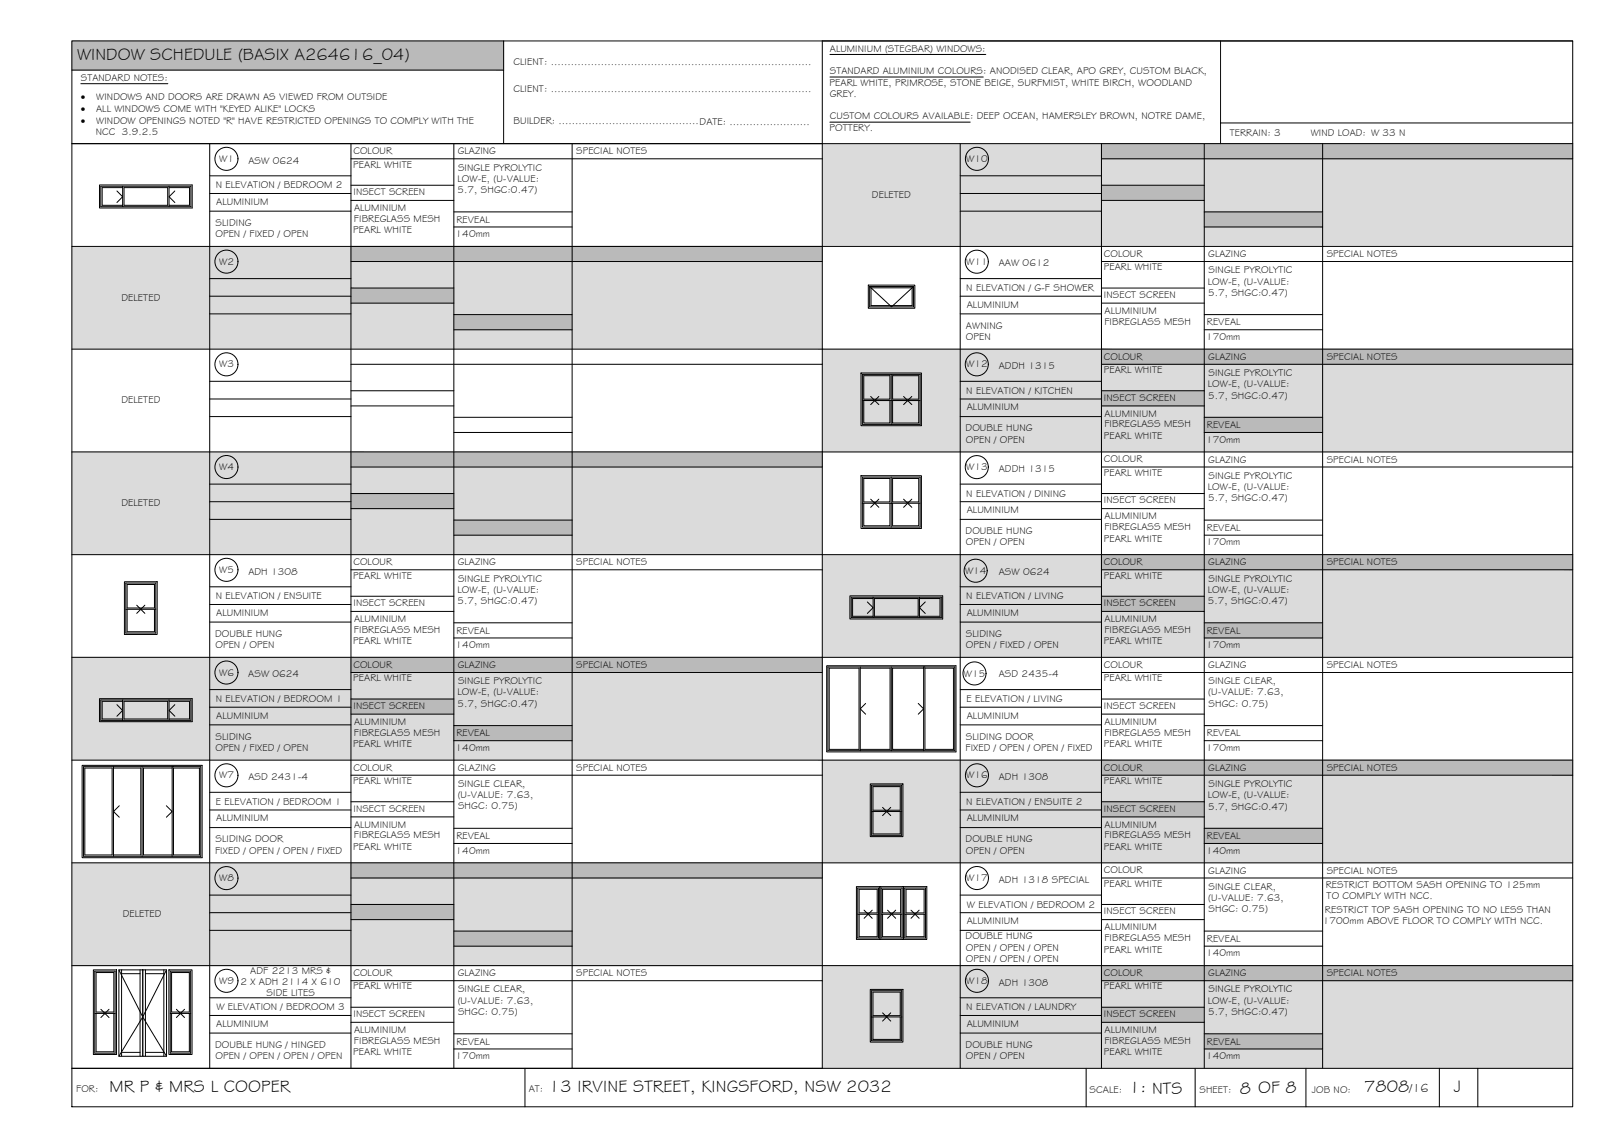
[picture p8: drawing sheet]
<svg xmlns="http://www.w3.org/2000/svg" width="420mm" height="297mm" viewBox="0 0 420 297" stroke-linecap="round" stroke-linejoin="round" font-family="sans-serif">
<!-- layer: WINDOW SCHEDULE HATCH -->
<g fill="#dbdbdb" stroke="#dbdbdb" stroke-width=".26">
<path d="M213.7 37.3l195 26.7v-26.7zM213.7 37.3l195 26.7h-195z"/>
<path d="M18.7 64l195 26.7v-26.7zM18.7 64l195 26.7h-195z"/>
<path d="M213.7 90.7l195 26.7v-26.7zM213.7 90.7l195 26.7h-195z"/>
<path d="M18.7 117.4l195 26.7v-26.7zM18.7 117.4l195 26.7h-195z"/>
<path d="M213.7 144.1l195 26.7v-26.7zM213.7 144.1l195 26.7h-195z"/>
<path d="M18.7 170.8l195 26.7v-26.7zM18.7 170.8l195 26.7h-195z"/>
<path d="M213.7 197.5l195 26.7v-26.7zM213.7 197.5l195 26.7h-195z"/>
<path d="M18.7 224.2l195 26.7v-26.7zM18.7 224.2l195 26.7h-195z"/>
<path d="M213.7 250.9l195 26.7v-26.7zM213.7 250.9l195 26.7h-195z"/>
</g>
<g fill="#bababa" stroke="#bababa" stroke-width=".26">
<path d="M18.7 10.6l112.2 7.6v-7.6zM18.7 10.6l112.2 7.6h-112.2z"/>
<path d="M286.2 37.3l122.5 4v-4zM286.2 37.3l122.5 4h-122.5z"/>
<path d="M286.2 48.1l26.7 4v-4zM286.2 48.1l26.7 4h-26.7z"/>
<path d="M312.9 55.1l30.8 3.9v-3.9zM312.9 55.1l30.8 3.9h-30.8z"/>
<path d="M91.2 64l122.5 4v-4zM91.2 64l122.5 4h-122.5z"/>
<path d="M91.2 74.9l26.7 3.9v-3.9zM91.2 74.9l26.7 3.9h-26.7z"/>
<path d="M117.9 81.8l30.8 3.9v-3.9zM117.9 81.8l30.8 3.9h-30.8z"/>
<path d="M286.2 90.7l122.5 4v-4zM286.2 90.7l122.5 4h-122.5z"/>
<path d="M286.2 101.6l26.7 3.9v-3.9zM286.2 101.6l26.7 3.9h-26.7z"/>
<path d="M312.9 108.5l30.8 3.9v-3.9zM312.9 108.5l30.8 3.9h-30.8z"/>
<path d="M91.2 117.4l122.5 4v-4zM91.2 117.4l122.5 4h-122.5z"/>
<path d="M91.2 128.3l26.7 3.9v-3.9zM91.2 128.3l26.7 3.9h-26.7z"/>
<path d="M117.9 135.2l30.8 3.9v-3.9zM117.9 135.2l30.8 3.9h-30.8z"/>
<path d="M286.2 144.1l122.5 4v-4zM286.2 144.1l122.5 4h-122.5z"/>
<path d="M286.2 155l26.7 3.9v-3.9zM286.2 155l26.7 3.9h-26.7z"/>
<path d="M312.9 161.9l30.8 3.9v-3.9zM312.9 161.9l30.8 3.9h-30.8z"/>
<path d="M91.2 170.8l122.5 4v-4zM91.2 170.8l122.5 4h-122.5z"/>
<path d="M91.2 181.6l26.7 4v-4zM91.2 181.6l26.7 4h-26.7z"/>
<path d="M117.9 188.6l30.8 3.9v-3.9zM117.9 188.6l30.8 3.9h-30.8z"/>
<path d="M286.2 197.5l122.5 4v-4zM286.2 197.5l122.5 4h-122.5z"/>
<path d="M286.2 208.4l26.7 3.9v-3.9zM286.2 208.4l26.7 3.9h-26.7z"/>
<path d="M312.9 215.3l30.8 3.9v-3.9zM312.9 215.3l30.8 3.9h-30.8z"/>
<path d="M91.2 224.2l122.5 4v-4zM91.2 224.2l122.5 4h-122.5z"/>
<path d="M91.2 235l26.7 4v-4zM91.2 235l26.7 4h-26.7z"/>
<path d="M117.9 242l30.8 3.9v-3.9zM117.9 242l30.8 3.9h-30.8z"/>
<path d="M286.2 250.9l122.5 4v-4zM286.2 250.9l122.5 4h-122.5z"/>
<path d="M286.2 261.8l26.7 3.9v-3.9zM286.2 261.8l26.7 3.9h-26.7z"/>
<path d="M312.9 268.7l30.8 3.9v-3.9zM312.9 268.7l30.8 3.9h-30.8z"/>
</g>
<!-- layer: BORDER -->
<g fill="none" stroke="#000" stroke-width=".26">
<path d="M18.7 10.6h390v277h-390zM18.7 18.2h112.2M130.9 10.6v26.7M317.1 10.6v26.7M408.7 10.6h-195v267M18.7 37.3h390M54.5 37.3v240.3M91.2 37.3v240.3M117.9 37.3v240.3M148.7 37.3v240.3M249.5 37.3v240.3M286.2 37.3v240.3"/>
<path d="M312.9 37.3v240.3M317.1 32h91.6M343.7 37.3v240.3M54.5 45.7h36.7M54.5 50.3h36.7M54.5 54.9h36.7M91.2 41.3h122.5M91.2 48.1h26.7M91.2 52.1h26.7M117.9 55.1h30.8M117.9 59h30.8M249.5 45.7h36.7"/>
<path d="M249.5 50.3h36.7M249.5 54.9h36.7M286.2 41.3h122.5M286.2 48.1h26.7M286.2 52.1h26.7M312.9 55.1h30.8M312.9 59h30.8M18.7 64h390M54.5 72.4h36.7M54.5 77h36.7M91.2 68h122.5M91.2 74.9h26.7"/>
<path d="M91.2 78.8h26.7M249.5 72.4h36.7M249.5 77h36.7M286.2 68h122.5M286.2 74.9h26.7M286.2 78.8h26.7M18.7 90.7h390M54.5 81.6h36.7M54.5 99.1h36.7M91.2 94.7h122.5M117.9 81.8h30.8M117.9 85.7h30.8"/>
<path d="M249.5 81.6h36.7M249.5 99.1h36.7M286.2 94.7h122.5M312.9 81.8h30.8M312.9 85.7h30.8M18.7 117.4h390M54.5 103.7h36.7M54.5 108.3h36.7M91.2 101.6h26.7M91.2 105.5h26.7M117.9 108.5h30.8M117.9 112.4h30.8"/>
<path d="M249.5 103.7h36.7M249.5 108.3h36.7M286.2 101.6h26.7M286.2 105.5h26.7M312.9 108.5h30.8M312.9 112.4h30.8M54.5 125.8h36.7M54.5 130.4h36.7M54.5 135h36.7M91.2 121.4h122.5M91.2 128.3h26.7M91.2 132.2h26.7"/>
<path d="M117.9 135.2h30.8M117.9 139.1h30.8M249.5 125.8h36.7M249.5 130.4h36.7M249.5 135h36.7M286.2 121.4h122.5M286.2 128.3h26.7M286.2 132.2h26.7M312.9 135.2h30.8M312.9 139.1h30.8M18.7 144.1h390M54.5 152.5h36.7"/>
<path d="M54.5 157.1h36.7M91.2 148.1h122.5M91.2 155h26.7M91.2 158.9h26.7M249.5 152.5h36.7M249.5 157.1h36.7M286.2 148.1h122.5M286.2 155h26.7M286.2 158.9h26.7M18.7 170.8h390M54.5 161.7h36.7M54.5 179.2h36.7"/>
<path d="M91.2 174.8h122.5M117.9 161.9h30.8M117.9 165.8h30.8M249.5 161.7h36.7M249.5 179.2h36.7M286.2 174.8h122.5M312.9 161.9h30.8M312.9 165.8h30.8M18.7 197.5h390M54.5 183.8h36.7M54.5 188.4h36.7M91.2 181.7h26.7"/>
<path d="M91.2 185.6h26.7M117.9 188.6h30.8M117.9 192.5h30.8M249.5 183.8h36.7M249.5 188.4h36.7M286.2 181.7h26.7M286.2 185.6h26.7M312.9 188.6h30.8M312.9 192.5h30.8M54.5 205.9h36.7M54.5 210.5h36.7M54.5 215.1h36.7"/>
<path d="M91.2 201.5h122.5M91.2 208.4h26.7M91.2 212.3h26.7M117.9 215.3h30.8M117.9 219.2h30.8M249.5 205.9h36.7M249.5 210.5h36.7M249.5 215.1h36.7M286.2 201.5h122.5M286.2 208.4h26.7M286.2 212.3h26.7M312.9 215.3h30.8"/>
<path d="M312.9 219.2h30.8M18.7 224.2h390M54.5 232.6h36.7M54.5 237.2h36.7M91.2 228.2h122.5M91.2 235h26.7M91.2 239h26.7M249.5 232.6h36.7M249.5 237.2h36.7M286.2 228.2h122.5M286.2 235h26.7M286.2 239h26.7"/>
<path d="M18.7 250.9h390M54.5 241.8h36.7M54.5 259.3h36.7M91.2 254.9h122.5M117.9 242h30.8M117.9 245.9h30.8M249.5 241.8h36.7M249.5 259.3h36.7M286.2 254.9h122.5M312.9 242h30.8M312.9 245.9h30.8M18.7 277.6h390"/>
<path d="M54.5 263.9h36.7M54.5 268.5h36.7M91.2 261.8h26.7M91.2 265.7h26.7M117.9 268.7h30.8M117.9 272.6h30.8M136.4 277.6v10M249.5 263.9h36.7M249.5 268.5h36.7M282.2 277.6v10M286.2 261.8h26.7M286.2 265.7h26.7"/>
<path d="M310.5 277.6v10M312.9 268.7h30.8M312.9 272.6h30.8M339.3 277.6v10M374 277.6v10M384 277.6v10"/>
</g>
<!-- layer: TEXT -->
<path d="M215.7 14.2h40.4M21 21.8h22.6M215.6 31.7h36.5M215.7 20h39.8" fill="none" stroke="#000" stroke-width=".26"/>
<!-- layer: WINDOWS -->
<g fill="none" stroke="#000" stroke-width=".26">
<path d="M26.2 48.4h23.4v5.3h-23.4zM30.4 49.6l1.5 1.5-1.5 1.5M31.9 48.8h-5.3v4.6h5.3M31.9 48.4v5.3M32.2 48.8h11.4v4.6h-11.4zM43.9 48.8h5.3v4.6h-5.3M43.9 48.4v5.3M45.4 49.6l-1.5 1.5 1.5 1.5M226 74.5l5.7 5.2 5.7-5.2M226 74.5h11.4M226 74.5v5.2h11.4v-5.2M226.3 74.8h10.7v4.6h-10.7z"/>
<path d="M224.1 97.3h15v13h-15zM224.4 97.6h6.8v6.1h-6.8zM231.6 97.3v13M231.9 97.6h6.8v6.1h-6.8zM224.1 104.1h15M224.4 104.1v5.8h6.8v-5.8M226.2 103l1.1 1.1 1.1-1.1M226.2 105.1l1.1-1 1.1 1M231.9 104.1v5.8h6.8v-5.8M234.8 103l1 1.1 1.1-1.1M234.8 105.1l1-1 1.1 1M224.1 124h15v13h-15z"/>
<path d="M224.1 130.8h15M224.4 130.8v5.8h6.8v-5.8M224.4 124.3h6.8v6.1h-6.8zM226.2 129.7l1.1 1.1 1.1-1.1M226.2 131.8l1.1-1 1.1 1M231.6 124v13M231.9 130.8v5.8h6.8v-5.8M231.9 124.3h6.8v6.1h-6.8zM234.8 129.7l1 1.1 1.1-1.1M234.8 131.8l1-1 1.1 1M32.7 151.5h7.8v13h-7.8zM32.7 158.3h7.8"/>
<path d="M33 151.9h7.1v6.1h-7.1zM33 158.3v5.9h7.1v-5.9M35.5 157.3l1.1 1 1-1M35.5 159.4l1.1-1.1 1 1.1M221.2 155.2h23.4v5.3h-23.4zM225.4 156.4l1.5 1.5-1.5 1.5M226.9 155.5h-5.4v4.7h5.4M226.9 155.2v5.3M227.2 155.5h11.4v4.7h-11.4zM238.9 155.5h5.3v4.7h-5.3M238.9 155.2v5.3M240.4 156.4l-1.5 1.5 1.5 1.5"/>
<path d="M215.1 173.3h33v21.8h-33zM215.5 173.6h7.7v21.1h-7.7zM223.5 173.6h7.8v21.1h-7.8M223.5 173.3v21.8M231.6 173.3v21.8M240 173.6h-8.1v21.1h8.1M240 173.3v21.8M240.3 173.6h7.4v21.1h-7.4zM21.7 199.2h30.5v23.3h-30.5zM22 199.6h7.1v22.6h-7.1zM26.2 181.9h23.4v5.3h-23.4zM29.5 199.6h7.1v22.6h-7.1"/>
<path d="M29.5 199.2v23.3M30.4 183.1l1.5 1.5-1.5 1.5M31.9 182.3h-5.3v4.6h5.3M31.9 181.9v5.3M32.2 182.3h11.4v4.6h-11.4zM36.9 199.2v23.3M43.9 182.3h5.3v4.6h-5.3M43.9 181.9v5.3M44.7 199.6h-7.4v22.6h7.4M44.7 199.2v23.3M45.1 199.6h6.7v22.6h-6.7zM45.4 183.1l-1.5 1.5 1.5 1.5"/>
<path d="M224.9 182.8l-1.4 1.4 1.4 1.4M238.6 182.8l1.4 1.4-1.4 1.4M31 209.4l-1.5 1.5 1.5 1.5M43.2 209.4l1.5 1.5-1.5 1.5M226.5 204.1h7.8v13h-7.8zM226.5 210.9h7.8M226.8 204.4h7.1v6.2h-7.1zM226.8 210.9v5.8h7.1v-5.8M229.3 209.8l1.1 1.1 1-1.1M229.3 212l1.1-1.1 1 1.1M222.9 230.8h5.4v13h-5.4zM222.9 237.6h5.4"/>
<path d="M223.2 231.1h4.7v6.2h-4.7zM223.2 237.6v5.8h4.7v-5.8M224.5 236.5l1.1 1.1 1-1.1M224.5 238.6l1.1-1 1 1M229 230.8h5.4v13h-5.4zM229 237.6h5.4M229.3 231.1h4.7v6.2h-4.7zM229.3 237.6v5.8h4.7v-5.8M230.6 236.5l1.1 1.1 1-1.1M230.6 238.6l1.1-1 1 1M235.1 230.8h5.4v13h-5.4zM235.1 237.6h5.4"/>
<path d="M235.4 231.1h4.7v6.2h-4.7zM235.4 237.6v5.8h4.7v-5.8M236.7 236.5l1.1 1.1 1-1.1M236.7 238.6l1.1-1 1 1M24.6 252.4h5.3v21.3h-5.3zM25 252.7h4.6v10.3h-4.6zM44.2 252.4h5.3v21.3h-5.3zM44.6 252.7h4.6v10.3h-4.6zM226.5 257.5h7.8v13h-7.8zM226.8 257.8h7.1v6.1h-7.1zM24.6 263.4h5.3M25 263.4v9.9h4.6v-9.9"/>
<path d="M26.2 262.3l1.1 1.1 1-1.1M26.2 264.4l1.1-1 1 1M44.2 263.4h5.3M44.6 263.4v9.9h4.6v-9.9M45.8 262.3l1.1 1.1 1-1.1M45.8 264.4l1.1-1 1 1M226.5 264.3h7.8M226.8 264.3v5.8h7.1v-5.8M229.3 263.2l1.1 1.1 1-1.1M229.3 265.4l1.1-1.1 1 1.1"/>
<circle cx="58.8" cy="41.3" r="3"/>
<circle cx="253.8" cy="41.3" r="3"/>
<circle cx="58.8" cy="68" r="3"/>
<circle cx="253.8" cy="68" r="3"/>
<circle cx="58.8" cy="94.7" r="3"/>
<circle cx="253.8" cy="94.7" r="3"/>
<circle cx="58.8" cy="121.4" r="3"/>
<circle cx="253.8" cy="121.4" r="3"/>
<circle cx="58.8" cy="148.1" r="3"/>
<circle cx="253.5" cy="148.3" r="3"/>
<circle cx="58.8" cy="174.8" r="3"/>
<circle cx="253.2" cy="175" r="3"/>
<circle cx="58.8" cy="201.5" r="3"/>
<circle cx="253.8" cy="201.5" r="3"/>
<circle cx="58.8" cy="228.2" r="3"/>
<circle cx="253.8" cy="228.2" r="3"/>
<circle cx="58.8" cy="254.9" r="3"/>
<circle cx="253.8" cy="254.9" r="3"/>
</g>
<!-- layer: NEWWORK -->
<g fill="none" stroke="#000" stroke-width=".26">
<path d="M25.9 48.1h24v6h-24zM225.6 74.1h12.1v6h-12.1zM223.7 96.9h15.7v13.7h-15.7zM223.7 123.6h15.7v13.7h-15.7zM32.3 151.2h8.5v13.7h-8.5zM220.8 154.8h24.1v6.1h-24.1zM214.8 173h33.6v22.4h-33.6zM21.3 198.9h31.2v24h-31.2zM25.9 181.6h24v6h-24zM226.1 203.7h8.5v13.7h-8.5zM222.5 230.4h6.1v13.7h-6.1zM228.6 230.4h6.1v13.7h-6.1z"/>
<path d="M234.7 230.4h6.1v13.7h-6.1zM24.3 252h6v22h-6zM30.9 252h6.2v22.5h-6.2zM31.6 253h4.8M31.6 252v22.5M36.4 252v22.5M37.1 252h6.2v22.5h-6.2zM37.8 253h4.8M37.8 252v22.5M42.6 252v22.5M43.9 252h6v22h-6zM226.1 257.1h8.5v13.7h-8.5z"/>
<path d="M31.6 273.5h4.8M37.8 273.5h4.8"/>
</g>
<!-- layer: DOORS -->
<path d="M30.9 252l6.2 12.3-6.2 10.2M43.3 252l-6.2 12.3 6.2 10.2" fill="none" stroke="#000" stroke-width=".26"/>
<g font-size="4.5">
<text x="20" y="15.6">WINDOW SCHEDULE (BASIX A264616_04)</text>
<text x="28.5" y="283.7">MR P &amp; MRS L COOPER</text>
<text x="142.6" y="283.7">13 IRVINE STREET, KINGSFORD, NSW 2032</text>
<text x="293.4" y="284">1: NTS</text>
<text x="322.2" y="284.2">8 OF 8</text>
<text x="354.5" y="283.9">7808</text>
<text x="377.7" y="283.8">J</text>
</g>
<text font-size="3.2" x="366.3" y="283.9">/16</text>
<g font-size="2.6">
<text x="133.4" y="16.9">CLIENT: ..............................................................................</text>
<text x="215.7" y="13.5">ALUMINIUM (STEGBAR) WINDOWS:</text>
<text x="21" y="21.1">STANDARD NOTES:</text>
<text x="215.6" y="22.2">PEARL WHITE, PRIMROSE, STONE BEIGE, SURFMIST, WHITE BIRCH, WOODLAND</text>
<text x="215.7" y="19.3">STANDARD ALUMINIUM COLOURS: ANODISED CLEAR, APO GREY, CUSTOM BLACK,</text>
<text x="21" y="26.1">·</text>
<text x="21" y="29.1">·</text>
<text x="25" y="29.1">ALL WINDOWS COME WITH &quot;KEYED ALIKE&quot; LOCKS</text>
<text x="25" y="26.1">WINDOWS AND DOORS ARE DRAWN AS VIEWED FROM OUTSIDE</text>
<text x="133.4" y="24">CLIENT: ..............................................................................</text>
<text x="215.6" y="25.2">GREY.</text>
<text x="21" y="32.1">·</text>
<text x="24.9" y="35.1">NCC 3.9.2.5</text>
<text x="25" y="32.1">WINDOW OPENINGS NOTED &quot;R&quot; HAVE RESTRICTED OPENINGS TO COMPLY WITH THE</text>
<text x="133.4" y="32.3">BUILDER: ..........................................DATE: ........................</text>
<text x="215.6" y="34">POTTERY.</text>
<text x="215.6" y="31">CUSTOM COLOURS AVAILABLE: DEEP OCEAN, HAMERSLEY BROWN, NOTRE DAME,</text>
<text x="319.6" y="35.4">TERRAIN: 3</text>
<text x="340.6" y="35.4">WIND LOAD: W 33 N</text>
<text x="91.8" y="40.1">COLOUR</text>
<text x="119" y="40.1">GLAZING</text>
<text x="149.7" y="40.1">SPECIAL NOTES</text>
<text x="57" y="42.1">W1</text>
<text x="64.5" y="42.6">ASW 0624</text>
<text x="91.8" y="43.5">PEARL WHITE</text>
<text x="118.9" y="47.2">LOW-E, (U-VALUE:</text>
<text x="119" y="44.3">SINGLE PYROLYTIC</text>
<text x="251.1" y="42.1">W10</text>
<text x="56.1" y="49">N ELEVATION / BEDROOM 2</text>
<text x="56.2" y="53.2">ALUMINIUM</text>
<text x="91.8" y="50.7">INSECT SCREEN</text>
<text x="118.9" y="50.2">5.7, SHGC:0.47)</text>
<text x="226.6" y="51.4">DELETED</text>
<text x="56" y="58.7">SLIDING</text>
<text x="92" y="57.7">FIBREGLASS MESH</text>
<text x="92" y="54.9">ALUMINIUM</text>
<text x="118.6" y="57.9">REVEAL</text>
<text x="56" y="61.6">OPEN / FIXED / OPEN</text>
<text x="91.8" y="60.7">PEARL WHITE</text>
<text x="118.4" y="61.7">140mm</text>
<text x="57" y="68.8">W2</text>
<text x="251" y="68.8">W11</text>
<text x="259.5" y="69.3">AAW 0612</text>
<text x="286.8" y="70.2">PEARL WHITE</text>
<text x="286.8" y="66.8">COLOUR</text>
<text x="314" y="66.9">GLAZING</text>
<text x="314" y="71">SINGLE PYROLYTIC</text>
<text x="344.7" y="66.9">SPECIAL NOTES</text>
<text x="251.1" y="75.7">N ELEVATION / G-F SHOWER</text>
<text x="286.9" y="77.4">INSECT SCREEN</text>
<text x="313.9" y="73.9">LOW-E, (U-VALUE:</text>
<text x="313.9" y="76.9">5.7, SHGC:0.47)</text>
<text x="31.6" y="78.1">DELETED</text>
<text x="251.2" y="79.9">ALUMINIUM</text>
<text x="287" y="81.6">ALUMINIUM</text>
<text x="251" y="88.4">OPEN</text>
<text x="251" y="85.5">AWNING</text>
<text x="287" y="84.4">FIBREGLASS MESH</text>
<text x="313.4" y="88.3">170mm</text>
<text x="313.6" y="84.6">REVEAL</text>
<text x="57" y="95.5">W3</text>
<text x="251" y="95.5">W12</text>
<text x="259.5" y="95.9">ADDH 1315</text>
<text x="286.8" y="93.5">COLOUR</text>
<text x="314" y="93.5">GLAZING</text>
<text x="344.7" y="93.5">SPECIAL NOTES</text>
<text x="286.8" y="96.9">PEARL WHITE</text>
<text x="313.9" y="100.6">LOW-E, (U-VALUE:</text>
<text x="314" y="97.7">SINGLE PYROLYTIC</text>
<text x="31.6" y="104.8">DELETED</text>
<text x="251.1" y="102.4">N ELEVATION / KITCHEN</text>
<text x="251.2" y="106.7">ALUMINIUM</text>
<text x="286.9" y="104.1">INSECT SCREEN</text>
<text x="313.9" y="103.6">5.7, SHGC:0.47)</text>
<text x="250.9" y="112.1">DOUBLE HUNG</text>
<text x="287" y="111.1">FIBREGLASS MESH</text>
<text x="287" y="108.3">ALUMINIUM</text>
<text x="313.6" y="111.3">REVEAL</text>
<text x="251" y="115">OPEN / OPEN</text>
<text x="286.8" y="114.1">PEARL WHITE</text>
<text x="313.4" y="115">170mm</text>
<text x="57" y="122.2">W4</text>
<text x="251" y="122.2">W13</text>
<text x="259.5" y="122.6">ADDH 1315</text>
<text x="286.8" y="123.6">PEARL WHITE</text>
<text x="286.8" y="120.2">COLOUR</text>
<text x="314" y="120.3">GLAZING</text>
<text x="314" y="124.4">SINGLE PYROLYTIC</text>
<text x="344.7" y="120.3">SPECIAL NOTES</text>
<text x="31.6" y="131.5">DELETED</text>
<text x="251.1" y="129.1">N ELEVATION / DINING</text>
<text x="286.9" y="130.8">INSECT SCREEN</text>
<text x="313.9" y="127.4">LOW-E, (U-VALUE:</text>
<text x="313.9" y="130.3">5.7, SHGC:0.47)</text>
<text x="251.2" y="133.3">ALUMINIUM</text>
<text x="287" y="137.8">FIBREGLASS MESH</text>
<text x="287" y="135">ALUMINIUM</text>
<text x="313.6" y="138">REVEAL</text>
<text x="250.9" y="138.8">DOUBLE HUNG</text>
<text x="251" y="141.7">OPEN / OPEN</text>
<text x="286.8" y="140.8">PEARL WHITE</text>
<text x="313.4" y="141.7">170mm</text>
<text x="57" y="148.9">W5</text>
<text x="64.5" y="149.3">ADH 1308</text>
<text x="91.8" y="146.9">COLOUR</text>
<text x="119" y="147">GLAZING</text>
<text x="149.7" y="147">SPECIAL NOTES</text>
<text x="250.7" y="149.1">W14</text>
<text x="259.5" y="149.4">ASW 0624</text>
<text x="286.8" y="146.9">COLOUR</text>
<text x="314" y="147">GLAZING</text>
<text x="344.7" y="147">SPECIAL NOTES</text>
<text x="56.1" y="155.8">N ELEVATION / ENSUITE</text>
<text x="91.8" y="150.3">PEARL WHITE</text>
<text x="118.9" y="154">LOW-E, (U-VALUE:</text>
<text x="119" y="151.1">SINGLE PYROLYTIC</text>
<text x="251.1" y="155.8">N ELEVATION / LIVING</text>
<text x="286.8" y="150.3">PEARL WHITE</text>
<text x="313.9" y="154">LOW-E, (U-VALUE:</text>
<text x="314" y="151.1">SINGLE PYROLYTIC</text>
<text x="56.2" y="160">ALUMINIUM</text>
<text x="91.8" y="157.5">INSECT SCREEN</text>
<text x="92" y="161.7">ALUMINIUM</text>
<text x="118.9" y="157">5.7, SHGC:0.47)</text>
<text x="251.2" y="160">ALUMINIUM</text>
<text x="286.8" y="157.5">INSECT SCREEN</text>
<text x="287" y="161.7">ALUMINIUM</text>
<text x="313.9" y="157">5.7, SHGC:0.47)</text>
<text x="55.9" y="165.5">DOUBLE HUNG</text>
<text x="91.8" y="167.5">PEARL WHITE</text>
<text x="92" y="164.5">FIBREGLASS MESH</text>
<text x="118.6" y="164.7">REVEAL</text>
<text x="251" y="165.5">SLIDING</text>
<text x="286.8" y="167.5">PEARL WHITE</text>
<text x="287" y="164.5">FIBREGLASS MESH</text>
<text x="313.6" y="164.7">REVEAL</text>
<text x="56" y="168.4">OPEN / OPEN</text>
<text x="91.8" y="173.6">COLOUR</text>
<text x="118.4" y="168.4">140mm</text>
<text x="119" y="173.6">GLAZING</text>
<text x="149.7" y="173.7">SPECIAL NOTES</text>
<text x="251" y="168.4">OPEN / FIXED / OPEN</text>
<text x="286.8" y="173.6">COLOUR</text>
<text x="313.4" y="168.4">170mm</text>
<text x="314" y="173.6">GLAZING</text>
<text x="344.7" y="173.6">SPECIAL NOTES</text>
<text x="57" y="175.6">W6</text>
<text x="64.5" y="176.1">ASW 0624</text>
<text x="91.8" y="177">PEARL WHITE</text>
<text x="119" y="177.8">SINGLE PYROLYTIC</text>
<text x="250.5" y="175.8">W15</text>
<text x="259.5" y="176.1">ASD 2435-4</text>
<text x="286.8" y="177">PEARL WHITE</text>
<text x="314" y="177.8">SINGLE CLEAR,</text>
<text x="56.1" y="182.5">N ELEVATION / BEDROOM 1</text>
<text x="91.8" y="184.2">INSECT SCREEN</text>
<text x="118.9" y="180.7">LOW-E, (U-VALUE:</text>
<text x="118.9" y="183.7">5.7, SHGC:0.47)</text>
<text x="251.1" y="182.5">E ELEVATION / LIVING</text>
<text x="286.9" y="184.2">INSECT SCREEN</text>
<text x="313.9" y="180.7">(U-VALUE: 7.63,</text>
<text x="314" y="183.7">SHGC: 0.75)</text>
<text x="56.2" y="186.7">ALUMINIUM</text>
<text x="92" y="191.2">FIBREGLASS MESH</text>
<text x="92" y="188.4">ALUMINIUM</text>
<text x="118.6" y="191.4">REVEAL</text>
<text x="251.2" y="186.7">ALUMINIUM</text>
<text x="287" y="191.2">FIBREGLASS MESH</text>
<text x="287" y="188.4">ALUMINIUM</text>
<text x="313.6" y="191.4">REVEAL</text>
<text x="56" y="195.1">OPEN / FIXED / OPEN</text>
<text x="56" y="192.2">SLIDING</text>
<text x="91.8" y="194.2">PEARL WHITE</text>
<text x="118.4" y="195.1">140mm</text>
<text x="250.9" y="195.1">FIXED / OPEN / OPEN / FIXED</text>
<text x="251" y="192.2">SLIDING DOOR</text>
<text x="286.8" y="194.2">PEARL WHITE</text>
<text x="313.4" y="195.1">170mm</text>
<text x="57" y="202.3">W7</text>
<text x="64.5" y="202.7">ASD 2431-4</text>
<text x="91.8" y="203.7">PEARL WHITE</text>
<text x="91.8" y="200.3">COLOUR</text>
<text x="119" y="200.4">GLAZING</text>
<text x="149.7" y="200.4">SPECIAL NOTES</text>
<text x="251.1" y="202.3">W16</text>
<text x="259.5" y="202.7">ADH 1308</text>
<text x="286.8" y="203.7">PEARL WHITE</text>
<text x="286.8" y="200.3">COLOUR</text>
<text x="314" y="200.4">GLAZING</text>
<text x="344.7" y="200.4">SPECIAL NOTES</text>
<text x="56.1" y="209.2">E ELEVATION / BEDROOM 1</text>
<text x="118.9" y="207.4">(U-VALUE: 7.63,</text>
<text x="119" y="204.5">SINGLE CLEAR,</text>
<text x="251.1" y="209.2">N ELEVATION / ENSUITE 2</text>
<text x="313.9" y="207.4">LOW-E, (U-VALUE:</text>
<text x="314" y="204.5">SINGLE PYROLYTIC</text>
<text x="56.2" y="213.4">ALUMINIUM</text>
<text x="91.8" y="210.9">INSECT SCREEN</text>
<text x="92" y="215.1">ALUMINIUM</text>
<text x="119" y="210.4">SHGC: 0.75)</text>
<text x="251.2" y="213.4">ALUMINIUM</text>
<text x="286.9" y="210.9">INSECT SCREEN</text>
<text x="287" y="215.1">ALUMINIUM</text>
<text x="313.9" y="210.4">5.7, SHGC:0.47)</text>
<text x="55.9" y="221.8">FIXED / OPEN / OPEN / FIXED</text>
<text x="56" y="218.9">SLIDING DOOR</text>
<text x="91.8" y="220.9">PEARL WHITE</text>
<text x="92" y="217.9">FIBREGLASS MESH</text>
<text x="118.4" y="221.8">140mm</text>
<text x="118.6" y="218.1">REVEAL</text>
<text x="250.9" y="218.9">DOUBLE HUNG</text>
<text x="251" y="221.8">OPEN / OPEN</text>
<text x="286.8" y="220.9">PEARL WHITE</text>
<text x="287" y="217.9">FIBREGLASS MESH</text>
<text x="313.4" y="221.8">140mm</text>
<text x="313.6" y="218.1">REVEAL</text>
<text x="286.8" y="227">COLOUR</text>
<text x="314" y="227">GLAZING</text>
<text x="344.7" y="227.1">SPECIAL NOTES</text>
<text x="57" y="229">W8</text>
<text x="251.1" y="229">W17</text>
<text x="259.5" y="229.5">ADH 1318 SPECIAL</text>
<text x="286.8" y="230.4">PEARL WHITE</text>
<text x="314" y="231.2">SINGLE CLEAR,</text>
<text x="344.5" y="230.8">RESTRICT BOTTOM SASH OPENING TO 125mm</text>
<text x="344.7" y="233.7">TO COMPLY WITH NCC.</text>
<text x="31.9" y="238.3">DELETED</text>
<text x="251.2" y="235.9">W ELEVATION / BEDROOM 2</text>
<text x="286.9" y="237.6">INSECT SCREEN</text>
<text x="313.9" y="234.1">(U-VALUE: 7.63,</text>
<text x="314" y="237.1">SHGC: 0.75)</text>
<text x="344.3" y="237.3">RESTRICT TOP SASH OPENING TO NO LESS THAN</text>
<text x="250.9" y="244.1">DOUBLE HUNG</text>
<text x="251.2" y="240.1">ALUMINIUM</text>
<text x="287" y="244.6">FIBREGLASS MESH</text>
<text x="287" y="241.8">ALUMINIUM</text>
<text x="313.6" y="244.8">REVEAL</text>
<text x="343.7" y="240.2">1700mm ABOVE FLOOR TO COMPLY WITH NCC.</text>
<text x="251" y="247.1">OPEN / OPEN / OPEN</text>
<text x="251" y="250">OPEN / OPEN / OPEN</text>
<text x="286.8" y="247.6">PEARL WHITE</text>
<text x="313.4" y="248.6">140mm</text>
<text x="57" y="255.7">W9</text>
<text x="62.5" y="256">2 X ADH 2114 X 610</text>
<text x="65" y="253.1">ADF 2213 MRS &amp;</text>
<text x="91.8" y="257.1">PEARL WHITE</text>
<text x="91.8" y="253.7">COLOUR</text>
<text x="119" y="253.8">GLAZING</text>
<text x="119" y="257.9">SINGLE CLEAR,</text>
<text x="149.7" y="253.8">SPECIAL NOTES</text>
<text x="251.1" y="255.7">W18</text>
<text x="259.5" y="256.2">ADH 1308</text>
<text x="286.8" y="257.1">PEARL WHITE</text>
<text x="286.8" y="253.7">COLOUR</text>
<text x="314" y="253.8">GLAZING</text>
<text x="314" y="257.9">SINGLE PYROLYTIC</text>
<text x="344.7" y="253.8">SPECIAL NOTES</text>
<text x="56.2" y="262.6">W ELEVATION / BEDROOM 3</text>
<text x="69.3" y="258.9">SIDE LITES</text>
<text x="118.9" y="260.8">(U-VALUE: 7.63,</text>
<text x="119" y="263.8">SHGC: 0.75)</text>
<text x="251.1" y="262.6">N ELEVATION / LAUNDRY</text>
<text x="313.9" y="260.9">LOW-E, (U-VALUE:</text>
<text x="313.9" y="263.8">5.7, SHGC:0.47)</text>
<text x="56.2" y="266.8">ALUMINIUM</text>
<text x="91.8" y="264.3">INSECT SCREEN</text>
<text x="92" y="268.5">ALUMINIUM</text>
<text x="251.2" y="266.8">ALUMINIUM</text>
<text x="286.9" y="264.3">INSECT SCREEN</text>
<text x="287" y="268.5">ALUMINIUM</text>
<text x="55.9" y="272.3">DOUBLE HUNG / HINGED</text>
<text x="56" y="275.2">OPEN / OPEN / OPEN / OPEN</text>
<text x="91.8" y="274.3">PEARL WHITE</text>
<text x="92" y="271.3">FIBREGLASS MESH</text>
<text x="118.4" y="275.2">170mm</text>
<text x="118.6" y="271.5">REVEAL</text>
<text x="250.9" y="272.3">DOUBLE HUNG</text>
<text x="251" y="275.2">OPEN / OPEN</text>
<text x="286.8" y="274.3">PEARL WHITE</text>
<text x="287" y="271.3">FIBREGLASS MESH</text>
<text x="313.4" y="275.2">140mm</text>
<text x="313.6" y="271.5">REVEAL</text>
<text x="19.8" y="283.8">FOR:</text>
<text x="137.4" y="283.7">AT:</text>
<text x="283.1" y="284">SCALE:</text>
<text x="311.7" y="284">SHEET:</text>
<text x="340.9" y="284">JOB NO:</text>
</g>
</svg>
